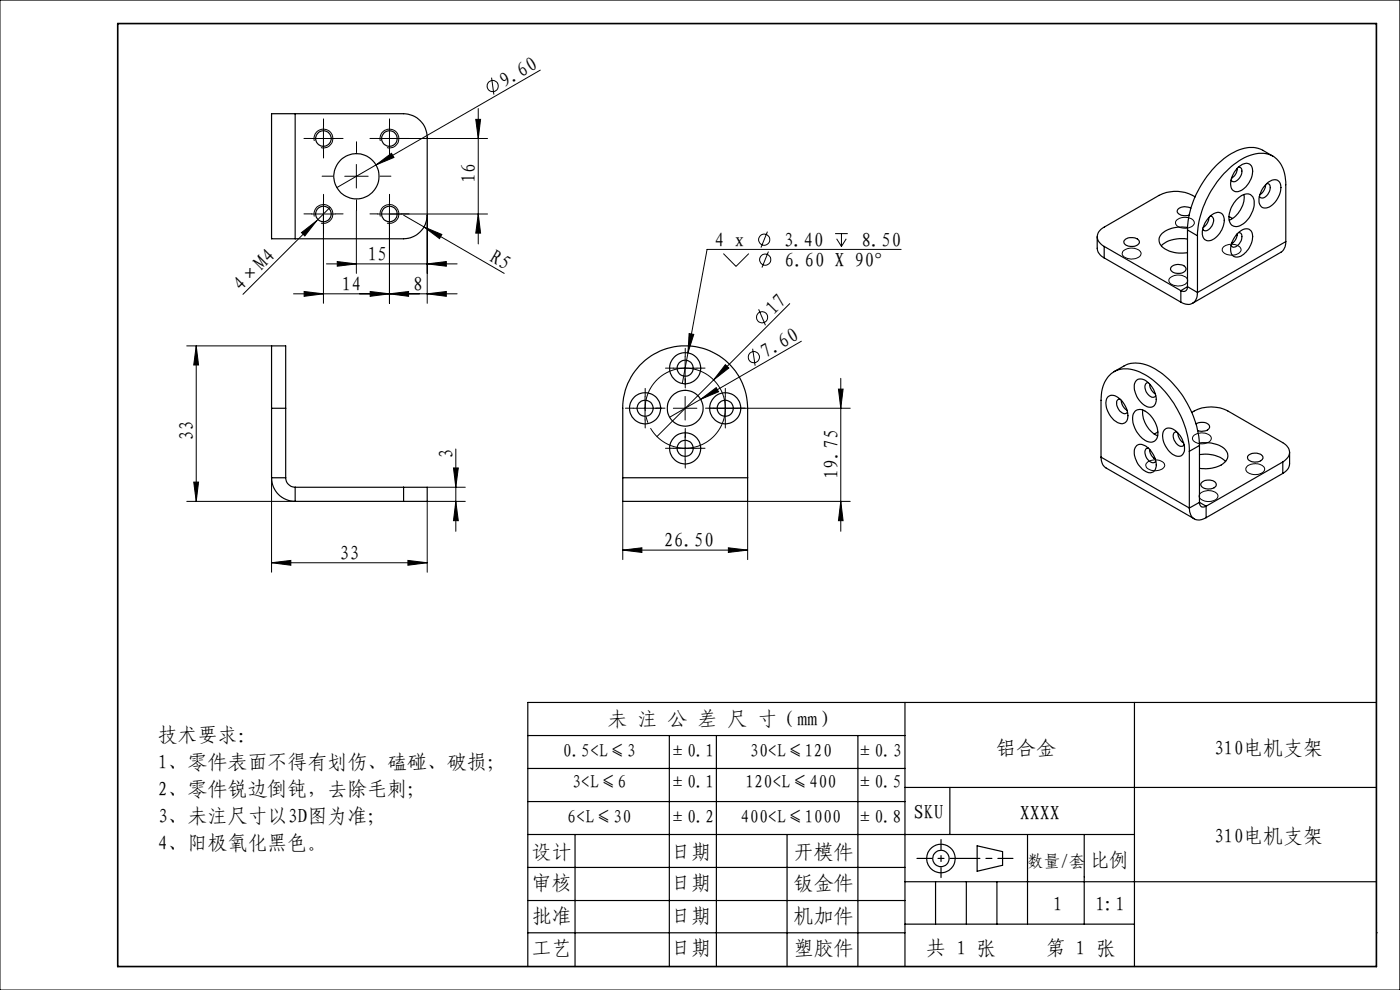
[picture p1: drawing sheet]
<svg xmlns="http://www.w3.org/2000/svg" width="297mm" height="210mm" viewBox="0 0 297 210" stroke-linecap="round" stroke-linejoin="round" font-family="sans-serif">
<g fill="none" stroke="#000" stroke-width=".25">
<path d="M62.6 24.1h23a5.1 5.1 0 0 1 5 5v16.5a5.1 5.1 0 0 1-5 5.1h-23M62.6 24.1h-5v26.6h5M62.6 24.1v26.6M262.5 35.7a2.52 2.52 0 0 1-1.2 2.1M262.7 35.4a1.92 1.92 0 0 1 2.7-.3 3.8 3.8 0 0 1-.9 4.2 2.33 2.33 0 0 1-2.9 1.1 3 3 0 0 1 .2-3.8zM262.7 35.4a.77 .77 0 0 1 .8 1.1 2.26 2.26 0 0 1-1.8 2.1l-.5-.4M268.5 39.2a2.69 2.69 0 0 1-1.2 2.1M268.7 38.9a.84 .84 0 0 1 .7 1.3 1.94 1.94 0 0 1-1.9 1.8l-.3-.3M269 38.7a1.63 1.63 0 0 1 2.5 0 4.6 4.6 0 0 1-2.5 5.3 1.45 1.45 0 0 1-1.6-.3 1.45 1.45 0 0 1-.3-1.6 5.4 5.4 0 0 1 1.9-3.4zM270 33.1l-2.1-1.2a6.6 6.6 0 0 0-6.6 .7 20.7 20.7 0 0 0-9.4 16.2M232.8 50.2v2.5a2.57 2.57 0 0 0 1.4 2M234.2 52.3l16.3 9.4"/>
<path d="M234.2 54.7l16.3 9.4M234.2 52.3v2.4M238.5 51a2.12 2.12 0 0 1 3.2 .2 1.34 1.34 0 0 1-1.8 1.1 1.09 1.09 0 0 1-1.4-1.3zM248.5 56.6a2.26 2.26 0 0 1 3 .2 1.26 1.26 0 0 1-1.7 1.2 1.18 1.18 0 0 1-1.4-1.1zM251.9 48.3a6.1 6.1 0 0 0-5.7 1.6 2.14 2.14 0 0 0 1.4 3.1 7.3 7.3 0 0 0 4.3 .6M251.9 50.7a6.6 6.6 0 0 0-5.5 1.5M251.9 48.8l2.1 1.2M251.9 48.8v12M252.6 44.2a2.18 2.18 0 0 0-2.8 .4 1.26 1.26 0 0 0 1.7 1.1l.8-.1M253.5 41.8a7.7 7.7 0 0 0-7.6-.4l-11.7 6.8a2.15 2.15 0 0 0-1.4 2 2.15 2.15 0 0 0 1.4 2.1M254 50a20.4 20.4 0 0 1 9.9-16.5 6 6 0 0 1 7 .3 7.2 7.2 0 0 1 1.9 5.4v12.1M254 50v12"/>
<path d="M256.5 46.1a2.69 2.69 0 0 1-1.3 2.2M256.7 45.9a1.88 1.88 0 0 1 2.6-.4 3.9 3.9 0 0 1-.7 4.2 2.57 2.57 0 0 1-2.8 1.2 2.24 2.24 0 0 1-.5-2.8l.5-1.1zM256.7 45.9a.96 .96 0 0 1 .6 1.5 1.67 1.67 0 0 1-2 1.5l-.1-.3M260.7 45.9l.8 .4M261.3 51.5h.3M262.3 42.4a2.51 2.51 0 0 1 3.1-1 3.3 3.3 0 0 1 0 4 3.8 3.8 0 0 1-3.6 2.6 2.31 2.31 0 0 1-.9-3.1l.4-1.1zM262.3 49.8l.2 .1M262.5 49.6a2.52 2.52 0 0 1-1.2 2.1M262.7 49.3a1.89 1.89 0 0 1 2.7-.4 4.1 4.1 0 0 1-1.3 4.8 1.73 1.73 0 0 1-2.8 .3 4.3 4.3 0 0 1 1.4-4.7zM262.7 49.3a.84 .84 0 0 1 .7 1.4 2.02 2.02 0 0 1-1.9 1.7l-.3-.3M263.9 41.3a5.6 5.6 0 0 1-3.1 5.4M272.8 51.3a2.6 2.6 0 0 1-1.1 2.2l-18.7 10.8"/>
<path d="M272.8 51.3l-18.8 10.7M236.3 78.8l2.1-1.2a6.8 6.8 0 0 1 7.2 1 20.9 20.9 0 0 1 8.9 15.9M250.5 61.7v2.4M251.9 60.8a.88 .88 0 0 1-.4 .9 .88 .88 0 0 1-1 0M251.9 60.8l2.1 1.2M251.9 60.8l-1.4 .9M254 62a2.16 2.16 0 0 1-1 2.3 2.16 2.16 0 0 1-2.5-.2M57.6 86.6v-13.2h3v13.2M57.6 86.6v14.7M57.6 86.6h3M60.6 86.6v14.7M233.6 97a2.52 2.52 0 0 0 1 2.3l18.8 10.8"/>
<path d="M233.6 97l18.7 10.8M235 84.2a1.78 1.78 0 0 1 2.6 .5 4.1 4.1 0 0 1 1.3 4.8 1.63 1.63 0 0 1-2.4-.2 4.5 4.5 0 0 1-1.7-4.9zM237.6 84.7a.82 .82 0 0 0-.7 1.2 1.96 1.96 0 0 0 2 1.8l.3-.3M237.9 84.9a2.52 2.52 0 0 0 1.2 2.1M240.7 87.3a1.79 1.79 0 0 1 2.5 .1 5.5 5.5 0 0 1 2.3 5.5 1.68 1.68 0 0 1-2.8 .3 5.4 5.4 0 0 1-2.2-5.5zM241 80.8a1.96 1.96 0 0 1 2.9 .6 4.2 4.2 0 0 1 1.1 4.4 1.46 1.46 0 0 1-2.2 .2 4.8 4.8 0 0 1-2-4.8zM241.2 94.5a2.38 2.38 0 0 1 2.9 1.1 3.9 3.9 0 0 1 .8 4.3 1.63 1.63 0 0 1-2.4-.2 4.5 4.5 0 0 1-1.6-4.8zM242.4 87a5.7 5.7 0 0 0 3.2 5.5M243.6 81.2a.94 .94 0 0 0-.6 1.4 1.78 1.78 0 0 0 1.9 1.6l.3-.3M243.6 95.1a.9 .9 0 0 0-.6 1.4 1.77 1.77 0 0 0 1.9 1.6l.3-.3M243.9 81.4a2.69 2.69 0 0 0 1.2 2.2M243.9 95.3a2.69 2.69 0 0 0 1.2 2.1"/>
<path d="M244.1 95.5l-.2 .1M244.7 97.2h.3M245.6 91.6l-.7 .5M247 91.2a1.96 1.96 0 0 1 2.9 .7 4.2 4.2 0 0 1 1.1 4.3 1.54 1.54 0 0 1-2.4 0 4.5 4.5 0 0 1-1.7-4.8zM249.6 91.6a.9 .9 0 0 0-.6 1.5 1.78 1.78 0 0 0 1.9 1.5l.3-.3M249.9 91.9a2.69 2.69 0 0 0 1.2 2.1M252.3 95.7a20.4 20.4 0 0 0-9.9-16.5 5.8 5.8 0 0 0-7 .3 7.1 7.1 0 0 0-1.8 5.4v12.1M252.3 95.7v12.1M252.8 87.5a7.9 7.9 0 0 1 7.7-.3l11.6 6.7a2.17 2.17 0 0 1 1.5 2 2.17 2.17 0 0 1-1.5 2.1M253.7 89.9a2.18 2.18 0 0 1 2.9 .4 1.13 1.13 0 0 1-1.4 1.2l-1.1-.2M254.4 94a6.7 6.7 0 0 1 5.6 1.5 1.89 1.89 0 0 1-.6 2.9 7.1 7.1 0 0 1-4.9 .9M254.5 96.4a6.5 6.5 0 0 1 5.5 1.5"/>
<path d="M254.5 94.5l-2.2 1.2M254.5 94.5v12.1M264.8 96.7a2.23 2.23 0 0 1 3.1 .2 1.3 1.3 0 0 1-1.7 1.1 1.25 1.25 0 0 1-1.5-1.2zM272.1 98l-16.2 9.4M272.1 98v2.4M273.6 95.9v2.5a2.5 2.5 0 0 1-1.5 2M57.6 101.3a5 5 0 0 0 5 5.1M57.6 101.3h3M60.6 101.3a2.05 2.05 0 0 0 2 2.1M62.6 103.4v3M62.6 106.4h23M62.6 103.4h23"/>
<path d="M85.6 103.4h5v3h-5M85.6 103.4v3M132.1 101.3v5.1h26.5v-5.1M132.1 101.3v-14.7a13.2 13.2 0 0 1 13.3-13.2 13.2 13.2 0 0 1 13.2 13.2v14.7M132.1 101.3h26.5M252.3 107.8a2.1 2.1 0 0 0 2.5 2.4l1.1-.4M254.5 106.6a.85 .85 0 0 0 .4 .9 .85 .85 0 0 0 1-.1M254.5 106.6l-2.2 1.2M254.5 106.6l1.4 .8M255.1 102.2a2.15 2.15 0 0 1 2.9 .4 1.13 1.13 0 0 1-1.4 1.1 1.45 1.45 0 0 1-1.9-1.1zM255.9 107.4v2.4M272.1 100.4l-16.2 9.4"/>
<path d="M112 156h80M142 156v49M152 156v49M182 156v49M192 149v56M240.7 149v56M292 149h-180v56M112 177h128.7M112 163h80M112 170h80M122 177v28M167 177v28"/>
<path d="M192 167h100M201.5 167v10M207.3 179.4l5.4 1.2v2.9l-5.4 1.3zM218 177v19M230 177v19M112 184h80M112 191h80M112 197.9h80M192 196h48.7M192 187h100M198.5 187v9M205 187v9"/>
<path d="M211.5 187v9"/>
<circle cx="68.6" cy="29.4" r="1.65"/>
<circle cx="75.6" cy="37.4" r="4.8"/>
<circle cx="82.6" cy="29.4" r="1.65"/>
<circle cx="68.6" cy="45.4" r="1.66"/>
<circle cx="82.6" cy="45.4" r="1.66"/>
<circle cx="145.3" cy="78.1" r="1.69"/>
<circle cx="145.4" cy="78.1" r="3.3"/>
<circle cx="136.9" cy="86.6" r="1.71"/>
<circle cx="136.9" cy="86.6" r="3.3"/>
<circle cx="145.3" cy="95.1" r="1.7"/>
<circle cx="145.3" cy="86.6" r="3.8"/>
<circle cx="145.4" cy="95.1" r="3.3"/>
<circle cx="153.8" cy="86.6" r="1.7"/>
<circle cx="153.9" cy="86.6" r="3.3"/>
<circle cx="199.6" cy="182.1" r="3"/>
<circle cx="199.6" cy="182.1" r="1.72"/>
</g>
<g fill="none" stroke="#000" stroke-width=".21">
<path d="M0 0h297v210h-297zM104.3 16.5l.5 3.6M114.6 14.9l-34.8 20.1M66.1 29.4h5M66.7 29.9a2 2 0 0 1 1.7-2.5 2 2 0 0 1 2.2 2.2 2 2 0 0 1-2.5 1.7M68.6 26.9v5M73.1 37.4h5M75.6 34.9v5M79.8 35l3.2-2.5 .6 .9zM79.8 35l-8.3 4.8M80.1 29.4h23.3M80.7 29.9a2 2 0 0 1 1.7-2.5 2 2 0 0 1 2.2 2.2 2 2 0 0 1-2.5 1.7"/>
<path d="M82.6 26.9v5M100.9 25.3h1.1l-.5 4.1zM101.5 23v28.7M64 49.3l3.2-2.5-2.5 3.3zM66.1 45.4h5M66.7 45.9a2 2 0 0 1 1.7-2.5 2 2 0 0 1 2.2 2.2 2 2 0 0 1-2.5 1.7M68.6 42.9v21.4M69.3 56h27.7M70 44l-18.5 18.4M71.5 55.5l4.1 .5-4.1 .5zM75.6 44.7v13.3M80.7 45.9a2 2 0 0 1 1.7-2.5 2 2 0 0 1 2.2 2.2 2 2 0 0 1-2.5 1.7"/>
<path d="M82.6 42.9v21.4M85.6 45.6l21.4 12.4M90 48.1l3.7 1.6-.5 .9zM90.6 56l4.1-.5v1zM90.6 45.6v18.7M101.5 45.4l.5 4.1h-1.1zM103.4 45.4h-23.3M153.5 53.8l2.6 2.7 2.8-2.7M162.8 49.1l-1.4 3.4M163 53.4l-1.4 3.4M177.2 49.6h2.6M177.5 50.7l1 1.6"/>
<path d="M178.5 49.6v2.7M179.5 50.7l-1 1.6M191.2 52.9h-41.2l-5.3 28.4M238.2 53.3a2.65 2.65 0 0 1 3.8 .3 1.43 1.43 0 0 1-1.7 1.3 1.9 1.9 0 0 1-2.2-1.1zM248.2 58.9a2.7 2.7 0 0 1 3.7 .3 1.1 1.1 0 0 1-1.1 1.4 2.29 2.29 0 0 1-2.8-1zM249.8 46.6a2.78 2.78 0 0 1 3.5 .3 1.18 1.18 0 0 1-1.3 1.5 2.19 2.19 0 0 1-2.6-1.1v-.3zM259.5 52.4a2.69 2.69 0 0 1 3.7 .4 1.43 1.43 0 0 1-1.7 1.3 1.83 1.83 0 0 1-2.2-1.2zM39.6 73.4h18M41.6 73.4v33M41.6 73.4l.5 4h-1zM62.3 62.3h34.7M64.5 61.8l4.1 .5-4.1 .6z"/>
<path d="M78.5 61.8l4.1 .5-4.1 .6zM82.6 62.3l4.1-.5v1.1zM90.6 62.3l4.1-.5v1.1zM142.8 78.1h5M145.3 75.6v5M146.2 70.8l1 .1-1.3 4zM153.9 77.4l.7 .7-3.2 2.5zM159.7 74l.5 3.6M160.9 65.6l1.5 3.4M167.5 64.4l-28.2 28.2M170 72.4l-21.3 12.3M96.2 99.3h1l-.5 4.1z"/>
<path d="M96.7 95.2v17.5M134.3 86.6h5M136.8 84.1v5M142.8 86.6h5M142.8 95.1h5M145.3 84.1v5M145.3 92.6v5M148.7 84.7l3.2-2.5 .5 .9zM148.7 84.7l-6.6 3.8M151.3 86.6h29.1M153.8 84.1v5M177.9 82.5h1l-.5 4.1z"/>
<path d="M178.4 80.2v32.5M243.5 98a2.65 2.65 0 0 1 3.5 .5 1.34 1.34 0 0 1-1.6 1.3 1.89 1.89 0 0 1-2.3-1.2zM253.3 92.3a2.74 2.74 0 0 1 3.6 .4 1.34 1.34 0 0 1-1.6 1.4 1.89 1.89 0 0 1-2.3-1.2zM264.5 99a2.72 2.72 0 0 1 3.8 .3v.1a1.82 1.82 0 0 1-2.3 1.3l-1.3-.5a.79 .79 0 0 1-.2-1.2zM39.6 106.4h23M41.1 102.3h1l-.5 4.1zM57.6 119.4l4.1-.5v1zM57.6 101.3v20.1M57.6 119.4h33M86.5 118.9l4.1 .5-4.1 .5zM90.6 103.4h8.1M96.7 106.4l.5 4h-1z"/>
<path d="M98.7 106.4h-8.1v15M132.1 116.7l4.1-.5v1zM132.1 106.4v12.3M132.1 116.7h26.5M154.5 116.2l4.1 .5-4.1 .5zM178.4 106.4l.5 4h-1zM180.4 106.4h-21.8v12.3M254.6 104.7a2.71 2.71 0 0 1 3.7 .3 1.34 1.34 0 0 1-1.5 1.4 2.04 2.04 0 0 1-2.4-1.1zM292 197.9h.1"/>
<circle cx="104.5" cy="18.3" r="1.18"/>
<circle cx="162.1" cy="50.8" r="1.18"/>
<circle cx="162.3" cy="55.1" r="1.18"/>
<circle cx="159.9" cy="75.8" r="1.18"/>
<circle cx="161.7" cy="67.3" r="1.19"/>
</g>
<path d="M194.5 182.1h20.4" fill="none" stroke="#000" stroke-width=".25" stroke-dasharray="6.3 1.3 1.3 1.3" stroke-dashoffset="3.2"/>
<path d="M199.6 178.1v8" fill="none" stroke="#000" stroke-width=".25" stroke-dasharray="6.3 1.3 1.3 1.3" stroke-dashoffset="4.2"/>
<path d="M25 5h267v200h-267z" fill="none" stroke="#000" stroke-width=".35"/>
<path d="M153.5 84.1a8.5 8.5 0 0 0-14.2-3.5 8.5 8.5 0 0 0 3.6 14.1 8.5 8.5 0 0 0 10.8-9.8l-.2-.8" fill="none" stroke="#000" stroke-width=".21" stroke-dasharray="30.5 1.3 1.3 1.3" stroke-dashoffset="5.7" stroke-linecap="butt"/>
<g fill="none" stroke="#000" stroke-width=".21" stroke-dasharray="30.5 1.3 1.3 1.3">
<path d="M66.1 29.4h-1.6M68.6 26.9v-1.7M68.6 31.9v1.6M70.6 37.4h-2.3M71.1 29.4h1.7M75.6 32.4v-2.3M80.1 29.4h-1.6M80.6 37.4h2.3M82.6 26.9v-1.7M82.6 31.9v1.6M85.1 29.4h1.7M66.1 45.4h-1.6"/>
<path d="M68.6 42.9v-1.7M68.6 47.9v1.6M71.1 45.4h1.7M75.6 42.4v2.3M80.1 45.4h-1.6M82.6 42.9v-1.7M82.6 47.9v1.6M85.1 45.4h1.7M142.9 78.1h-1.7M145.4 75.6v-1.7M147.9 78.1h1.7M134.4 86.6h-1.7"/>
<path d="M136.9 84.1v-1.7M136.9 89.1v1.7M139.4 86.6h1.7M140.4 86.6h-1.3M142.9 95.1h-1.7M145.4 81.6v-1.3M145.4 91.6v1.3M145.4 92.6v-1.7M145.4 97.6v1.7M145.4 80.6v1.7M147.9 95.1h1.7M150.4 86.6h1.3"/>
<path d="M151.4 86.6h-1.7M153.9 84.1v-1.7M153.9 89.1v1.7M156.4 86.6h1.7"/>
</g>
<g fill="#000">
<path d="M79.8 35l3.2-2.5 .6 .9zM64 49.3l3.2-2.5-2.5 3.3zM90 48.1l3.7 1.6-.5 .9zM148.7 84.7l3.2-2.5 .5 .9zM153.9 77.4l.7 .7-3.2 2.5z"/>
<path d="M64.5 61.8l4.1 .5-4.1 .6zM82.6 62.3l4.1-.5v1.1zM78.5 61.8l4.1 .5-4.1 .6zM90.6 62.3l4.1-.5v1.1zM71.5 55.5l4.1 .5-4.1 .5zM90.6 56l4.1-.5v1zM146.2 70.8l-.3 4.1 1.3-4z"/>
<path d="M57.6 119.4l4.1-.5v1zM86.5 118.9l4.1 .5-4.1 .5z"/>
<path d="M96.2 99.3h1l-.5 4.1zM96.7 106.4l.5 4h-1zM41.6 73.4l.5 4h-1zM41.1 102.3h1l-.5 4.1zM100.9 25.3h1.1l-.5 4.1zM101.5 45.4l.5 4.1h-1.1zM177.9 82.5h1l-.5 4.1zM178.4 106.4l.5 4h-1z"/>
<path d="M154.5 116.2l4.1 .5-4.1 .5zM132.1 116.7l4.1-.5v1z"/>
</g>
<g font-size="4.2">
<text x="107" y="18.6" transform="rotate(-30 107 18.6)">9.60</text>
<text x="100.9" y="38.8" transform="rotate(-90 100.9 38.8)">16</text>
<text x="151.6" y="52.3">4 x</text>
<text x="166.2" y="52.3">3.40</text>
<text x="182.7" y="52.3">8.50</text>
<text x="77.9" y="55.4">15</text>
<text x="103.6" y="55.3" transform="rotate(30 103.6 55.3)">R5</text>
<text x="166.4" y="56.6">6.60 X 90°</text>
<text x="51.2" y="62" transform="rotate(-45 51.2 62)">4×M4</text>
<text x="72.4" y="61.7">14</text>
<text x="87.6" y="61.7">8</text>
<text x="164.1" y="67" transform="rotate(-45 164.1 67)">17</text>
<text x="162.4" y="76.1" transform="rotate(-30 162.4 76.1)">7.60</text>
<text x="41" y="93.6" transform="rotate(-90 41 93.6)">33</text>
<text x="96.1" y="97.3" transform="rotate(-90 96.1 97.3)">3</text>
<text x="177.8" y="101.5" transform="rotate(-90 177.8 101.5)">19.75</text>
<text x="72" y="118.8">33</text>
<text x="140.9" y="116.1">26.50</text>
<text x="128.9" y="153.9">未 注 公 差 尺 寸（mm）</text>
<text x="33.5" y="157.4">技术要求：</text>
<text x="211.3" y="160.1">铝合金</text>
<text x="257.5" y="160.1">310电机支架</text>
<text x="33.5" y="163.1">1、零件表面不得有划伤、磕碰、破损；</text>
<text x="33.5" y="168.8">2、零件锐边倒钝，去除毛刺；</text>
<text x="193.9" y="173.8">SKU</text>
<text x="216.3" y="173.9">XXXX</text>
<text x="33.5" y="174.6">3、未注尺寸以3D图为准；</text>
<text x="257.5" y="178.7">310电机支架</text>
<text x="33.5" y="180.3">4、阳极氧化黑色。</text>
<text x="112.8" y="182.1">设计</text>
<text x="142.4" y="182.1">日期</text>
<text x="168.4" y="182.1">开模件</text>
<text x="231.2" y="183.8">比例</text>
<text x="112.8" y="188.7">审核</text>
<text x="142.4" y="188.7">日期</text>
<text x="168.4" y="188.7">钣金件</text>
<text x="112.8" y="195.7">批准</text>
<text x="142.4" y="195.7">日期</text>
<text x="168.4" y="195.7">机加件</text>
<text x="223.4" y="193.3">1</text>
<text x="232.4" y="193.3">1:1</text>
<text x="112.8" y="202.5">工艺</text>
<text x="142.4" y="202.5">日期</text>
<text x="168.4" y="202.5">塑胶件</text>
<text x="196.5" y="202.5">共 1 张</text>
<text x="221.9" y="202.5">第 1 张</text>
</g>
<g font-size="3.9">
<text x="119.3" y="160.6">0.5&lt;L≤3</text>
<text x="141.8" y="160.6">±0.1</text>
<text x="159" y="160.6">30&lt;L≤120</text>
<text x="181.6" y="160.6">±0.3</text>
<text x="121.3" y="167.2">3&lt;L≤6</text>
<text x="141.8" y="167.2">±0.1</text>
<text x="158" y="167.2">120&lt;L≤400</text>
<text x="181.6" y="167.2">±0.5</text>
<text x="120.3" y="174.6">6&lt;L≤30</text>
<text x="141.8" y="174.6">±0.2</text>
<text x="157.1" y="174.6">400&lt;L≤1000</text>
<text x="181.6" y="174.6">±0.8</text>
</g>
<text font-size="3.5" x="217.9" y="183.8">数量/套</text>
</svg>
